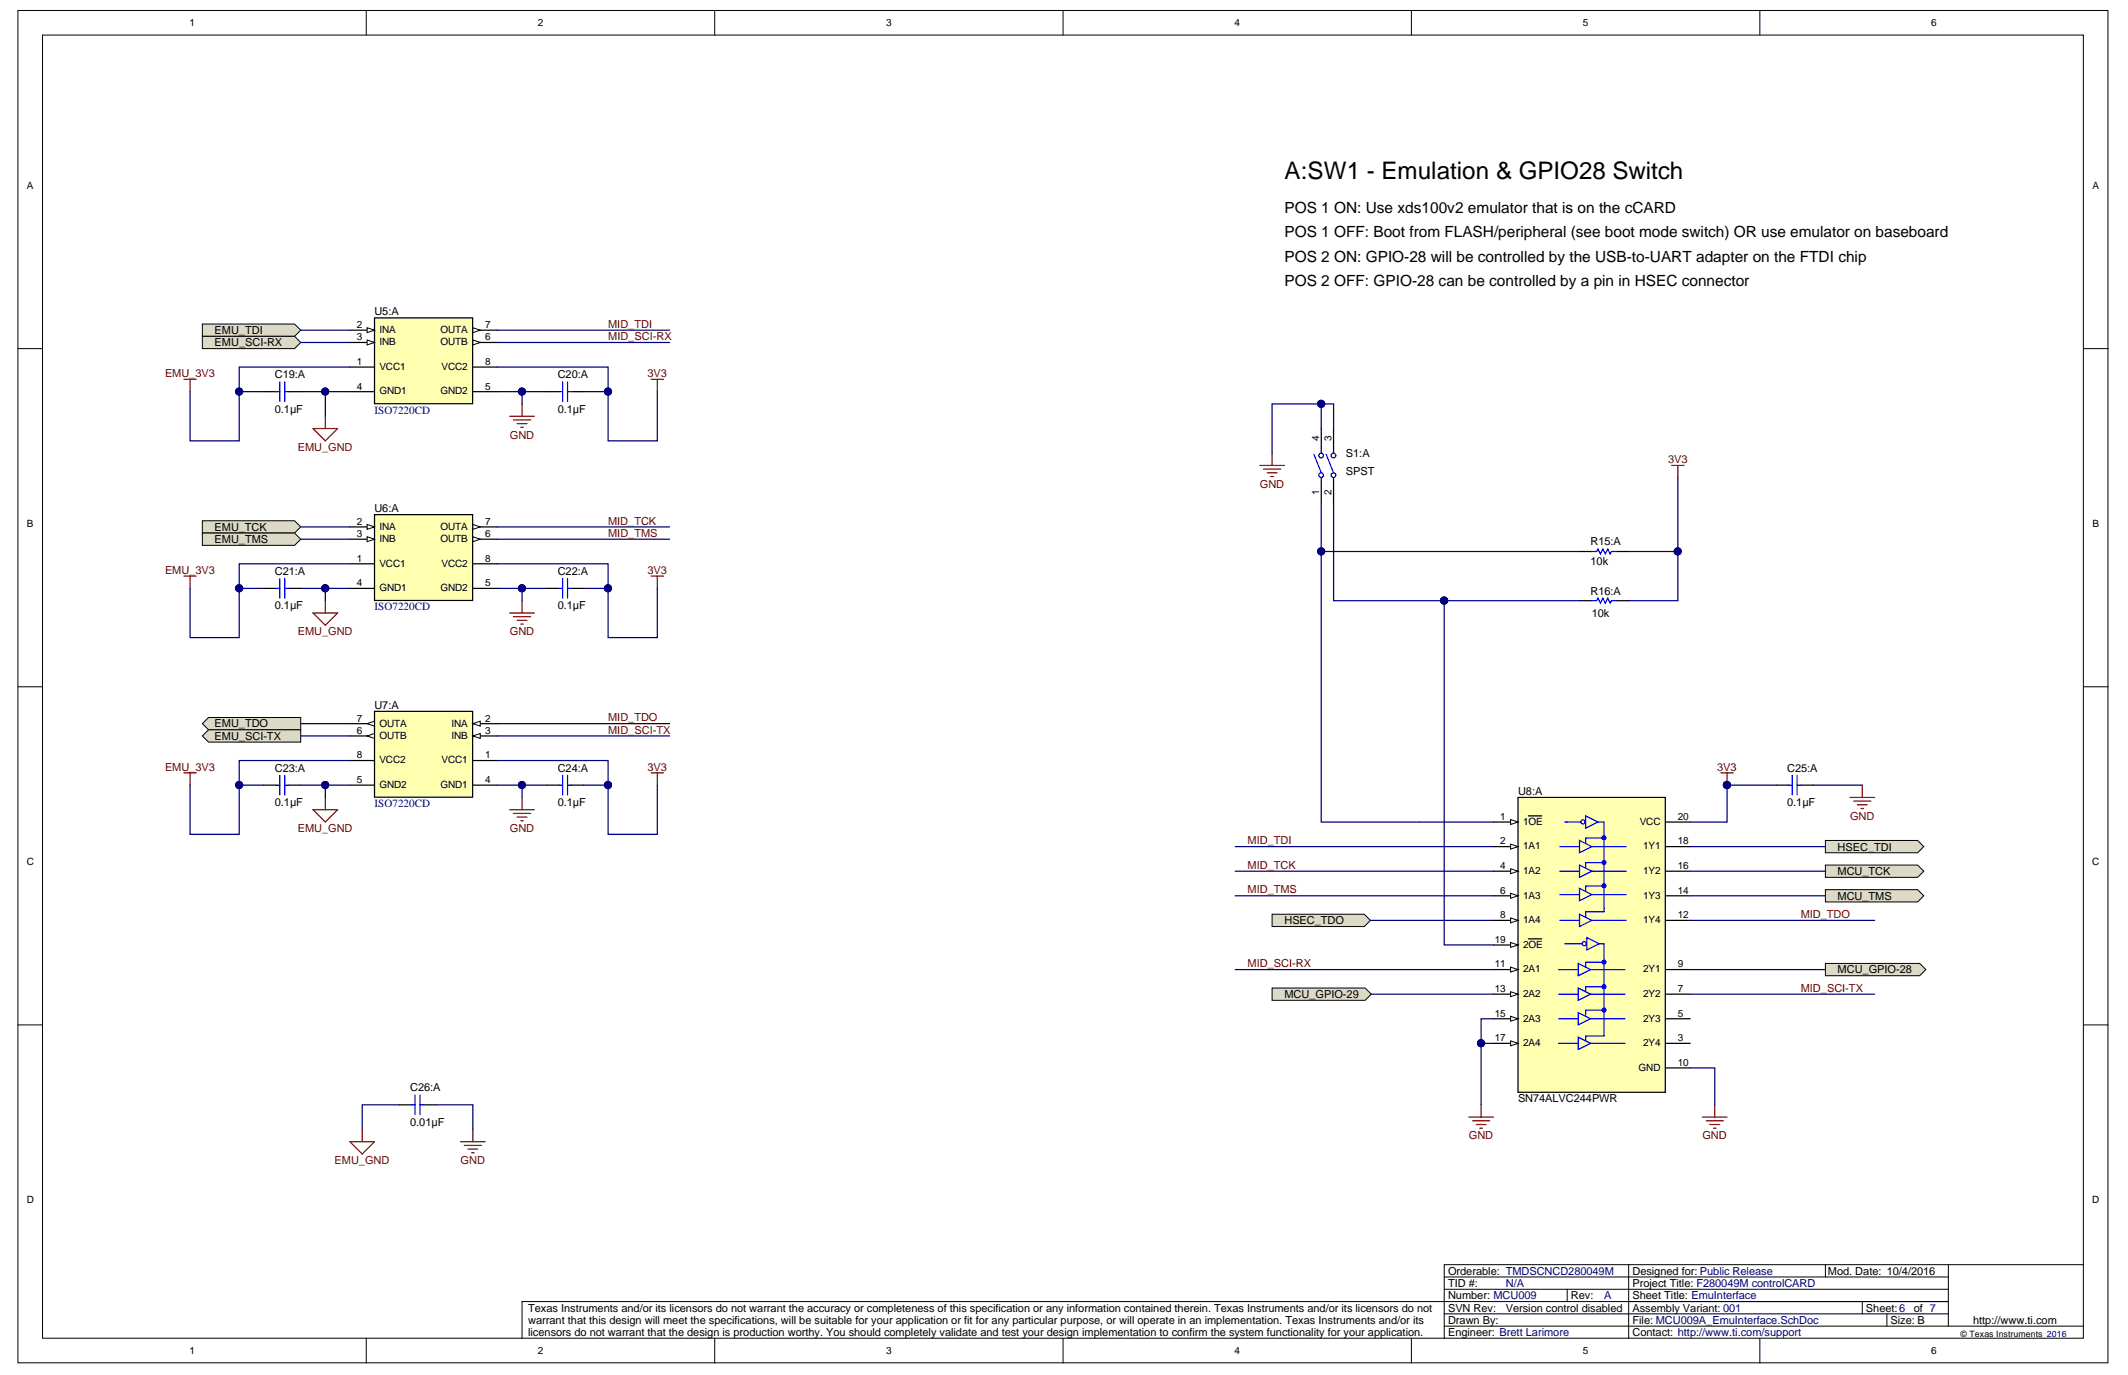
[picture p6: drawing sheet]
<svg xmlns="http://www.w3.org/2000/svg" width="432mm" height="279mm" viewBox="0 0 432 279" stroke-linecap="round" stroke-linejoin="round" font-family="sans-serif">
<g fill="#fff" stroke="#000" stroke-width=".2">
<path d="M3.6 2.1h424.1v274.5h-424.1z"/>
<path d="M8.6 7.1h414.1v264.5h-414.1z"/>
</g>
<g fill="none" stroke="#000" stroke-width=".2">
<path d="M74.3 2.1v5M145 2.1v5M215.7 2.1v5M286.4 2.1v5M357.1 2.1v5M3.6 70.8h5M422.8 70.8h5M3.6 139.4h5M422.8 139.4h5M3.6 208h5M422.8 208h5M293.1 259.2h102.2"/>
<path d="M330.5 256.7h-37.4v14.9M370.4 256.7v2.5M395.3 256.7v12.4M422.8 256.7h-92.3v14.9M74.3 271.6v5M145 271.6v5M215.7 271.6v5M286.4 271.6v5M293.1 269.1h129.7M293.1 266.6h102.2M293.1 261.6h102.2M318 261.6v2.5"/>
<path d="M357.1 271.6v5M377.9 264.1v2.5M382.9 266.6v2.5M395.3 264.1h-289.4v7.5"/>
</g>
<path d="M76 64.5h19.9v17.4h-19.9z" fill="#ffffb0" stroke="#000" stroke-width=".25"/>
<path d="M71 74.5h5M71 67h5" fill="none" stroke="#000" stroke-width=".25"/>
<path d="M74.5 66.5l1.5 .5-1.5 .5z" fill="#fff"/>
<path d="M74.5 66.5l1.5 .5-1.5 .5z" fill="none" stroke="#000" stroke-width=".2"/>
<path d="M71 69.5h5" fill="none" stroke="#000" stroke-width=".25"/>
<path d="M74.5 69l1.5 .5-1.5 .5z" fill="#fff"/>
<path d="M74.5 69l1.5 .5-1.5 .5z" fill="none" stroke="#000" stroke-width=".2"/>
<path d="M71 79.5h5M96 79.5h4.9M96 69.5h4.9" fill="none" stroke="#000" stroke-width=".25"/>
<path d="M96 69l1.4 .5-1.4 .5z" fill="#fff"/>
<path d="M96 69l1.4 .5-1.4 .5z" fill="none" stroke="#000" stroke-width=".2"/>
<path d="M96 67h4.9" fill="none" stroke="#000" stroke-width=".25"/>
<path d="M96 66.5l1.4 .5-1.4 .5z" fill="#fff"/>
<path d="M96 66.5l1.4 .5-1.4 .5z" fill="none" stroke="#000" stroke-width=".2"/>
<path d="M96 74.5h4.9" fill="none" stroke="#000" stroke-width=".25"/>
<path d="M76 104.4h19.9v17.5h-19.9z" fill="#ffffb0" stroke="#000" stroke-width=".25"/>
<path d="M71 114.4h5M71 106.9h5" fill="none" stroke="#000" stroke-width=".25"/>
<path d="M74.5 106.4l1.5 .5-1.5 .5z" fill="#fff"/>
<path d="M74.5 106.4l1.5 .5-1.5 .5z" fill="none" stroke="#000" stroke-width=".2"/>
<path d="M71 109.4h5" fill="none" stroke="#000" stroke-width=".25"/>
<path d="M74.5 108.9l1.5 .5-1.5 .5z" fill="#fff"/>
<path d="M74.5 108.9l1.5 .5-1.5 .5z" fill="none" stroke="#000" stroke-width=".2"/>
<path d="M71 119.4h5M96 119.4h4.9M96 109.4h4.9" fill="none" stroke="#000" stroke-width=".25"/>
<path d="M96 108.9l1.4 .5-1.4 .5z" fill="#fff"/>
<path d="M96 108.9l1.4 .5-1.4 .5z" fill="none" stroke="#000" stroke-width=".2"/>
<path d="M96 106.9h4.9" fill="none" stroke="#000" stroke-width=".25"/>
<path d="M96 106.4l1.4 .5-1.4 .5z" fill="#fff"/>
<path d="M96 106.4l1.4 .5-1.4 .5z" fill="none" stroke="#000" stroke-width=".2"/>
<path d="M96 114.4h4.9" fill="none" stroke="#000" stroke-width=".25"/>
<path d="M76 144.4h19.9v17.4h-19.9z" fill="#ffffb0" stroke="#000" stroke-width=".25"/>
<path d="M96 154.3h4.9M96 146.9h4.9" fill="none" stroke="#000" stroke-width=".25"/>
<path d="M96 146.9l1.4-.5v1z" fill="#fff"/>
<path d="M96 146.9l1.4-.5v1z" fill="none" stroke="#000" stroke-width=".2"/>
<path d="M96 149.4h4.9" fill="none" stroke="#000" stroke-width=".25"/>
<path d="M96 149.4l1.4-.5v1z" fill="#fff"/>
<path d="M96 149.4l1.4-.5v1z" fill="none" stroke="#000" stroke-width=".2"/>
<path d="M71 159.3h5M71 149.4h5M96 159.3h4.9" fill="none" stroke="#000" stroke-width=".25"/>
<path d="M74.5 149.4l1.5-.5v1z" fill="#fff"/>
<path d="M74.5 149.4l1.5-.5v1z" fill="none" stroke="#000" stroke-width=".2"/>
<path d="M71 146.9h5" fill="none" stroke="#000" stroke-width=".25"/>
<path d="M74.5 146.9l1.5-.5v1z" fill="#fff"/>
<path d="M74.5 146.9l1.5-.5v1z" fill="none" stroke="#000" stroke-width=".2"/>
<path d="M71 154.3h5M81 224.2h2.5M86 224.2h2.5" fill="none" stroke="#000" stroke-width=".25"/>
<path d="M83.5 224.2h.7M84.2 222.2v4M85.2 222.2v4M85.2 224.2h.8" fill="none" stroke="#00f" stroke-width=".25"/>
<g fill="none" stroke="#800000" stroke-width=".25">
<path d="M37.3 77h2.5M38.6 77v2.5M132.1 77h2.5M133.4 77v2.5M63.5 87h5l-2.5 2.5zM66 84.5v2.5M103.4 84.5h5M104.2 85.2h3.5M104.9 86h2M105.7 86.7h.5M105.9 82v2.5M37.3 116.9h2.5"/>
<path d="M38.6 116.9v2.5M132.1 116.9h2.5M133.4 116.9v2.5M63.5 124.4h5l-2.5 2.5zM66 121.9v2.5M103.4 124.4h5M104.2 125.2h3.5M104.9 125.9h2M105.7 126.6h.5M105.9 121.9v2.5M37.3 156.8h2.5M38.6 156.8v2.5"/>
<path d="M132.1 156.8h2.5M133.4 156.8v2.5M63.5 164.3h5l-2.5 2.5zM66 161.8v2.5M103.4 164.3h5M104.2 165.1h3.5M104.9 165.8h2M105.7 166.6h.5M105.9 161.8v2.5M71 231.7h5l-2.5 2.5zM73.5 229.2v2.5M93.5 231.7h4.9"/>
<path d="M94.2 232.5h3.5M95 233.2h1.9M95.7 234h.5M96 229.2v2.5"/>
</g>
<g fill="none" stroke="#000080" stroke-width=".25">
<path d="M71 79.5h-5v5M71 74.5h-22.5v15h-9.9v-10M100.9 79.5h5v2.5M100.9 74.5h22.5v15h10v-10M71 119.4h-5v2.5M71 114.4h-22.5v15h-9.9v-10M100.9 119.4h5v2.5M100.9 114.4h22.5v15h10v-10M71 154.3h-22.5v15h-9.9v-10M71 159.3h-5v2.5M100.9 159.3h5v2.5M100.9 154.3h22.5v15h10v-10"/>
<path d="M81 224.2h-7.5v5M88.5 224.2h7.5v5"/>
</g>
<g fill="#000080" stroke="#000080" stroke-width=".2">
<circle cx="66" cy="79.5" r=".72"/>
<circle cx="66" cy="119.4" r=".72"/>
<circle cx="48.5" cy="79.5" r=".72"/>
<circle cx="48.5" cy="119.4" r=".72"/>
<circle cx="48.5" cy="159.3" r=".72"/>
<circle cx="66" cy="159.3" r=".72"/>
<circle cx="105.9" cy="79.5" r=".72"/>
<circle cx="105.9" cy="119.4" r=".72"/>
<circle cx="105.9" cy="159.3" r=".72"/>
<circle cx="123.4" cy="79.5" r=".72"/>
<circle cx="123.4" cy="119.4" r=".72"/>
<circle cx="123.4" cy="159.3" r=".72"/>
</g>
<g fill="#dcd9c7" stroke="#000" stroke-width=".2">
<path d="M41.1 65.8h18.7l1.2 1.2-1.2 1.3h-18.7z" fill-rule="evenodd"/>
<path d="M41.1 68.3h18.7l1.2 1.2-1.2 1.3h-18.7z" fill-rule="evenodd"/>
<path d="M41.1 105.7h18.7l1.2 1.2-1.2 1.3h-18.7z" fill-rule="evenodd"/>
<path d="M41.1 108.2h18.7l1.2 1.2-1.2 1.3h-18.7z" fill-rule="evenodd"/>
<path d="M42.3 145.6h18.7v2.5h-18.7l-1.2-1.2z" fill-rule="evenodd"/>
<path d="M42.3 148.1h18.7v2.5h-18.7l-1.2-1.2z" fill-rule="evenodd"/>
</g>
<path d="M100.9 67h35M100.9 69.5h35M100.9 106.9h35M100.9 109.4h35M100.9 146.9h35M100.9 149.4h35" fill="none" stroke="#000080" stroke-width=".25"/>
<path d="M308 161.8h29.9v59.9h-29.9z" fill="#ffffb0" stroke="#000" stroke-width=".25"/>
<path d="M303 166.8h5" fill="none" stroke="#000" stroke-width=".25"/>
<path d="M306.5 166.3l1.5 .5-1.5 .5z" fill="#fff"/>
<path d="M306.5 166.3l1.5 .5-1.5 .5z" fill="none" stroke="#000" stroke-width=".2"/>
<path d="M303 171.8h5M310.1 165.6h1.5M311.7 165.6h1.1" fill="none" stroke="#000" stroke-width=".25"/>
<path d="M306.5 171.3l1.5 .5-1.5 .5z" fill="#fff"/>
<path d="M306.5 171.3l1.5 .5-1.5 .5z" fill="none" stroke="#000" stroke-width=".2"/>
<path d="M303 176.8h5M338 211.7h5" fill="none" stroke="#000" stroke-width=".25"/>
<path d="M306.5 176.3l1.5 .5-1.5 .5z" fill="#fff"/>
<path d="M306.5 176.3l1.5 .5-1.5 .5z" fill="none" stroke="#000" stroke-width=".2"/>
<path d="M303 181.8h5M338 206.8h5" fill="none" stroke="#000" stroke-width=".25"/>
<path d="M306.5 181.3l1.5 .5-1.5 .5z" fill="#fff"/>
<path d="M306.5 181.3l1.5 .5-1.5 .5z" fill="none" stroke="#000" stroke-width=".2"/>
<path d="M303 186.8h5M338 201.8h5" fill="none" stroke="#000" stroke-width=".25"/>
<path d="M306.5 186.3l1.5 .5-1.5 .5z" fill="#fff"/>
<path d="M306.5 186.3l1.5 .5-1.5 .5z" fill="none" stroke="#000" stroke-width=".2"/>
<path d="M303 196.8h5M338 196.8h5M338 216.7h5" fill="none" stroke="#000" stroke-width=".25"/>
<path d="M306.5 196.3l1.5 .5-1.5 .5z" fill="#fff"/>
<path d="M306.5 196.3l1.5 .5-1.5 .5z" fill="none" stroke="#000" stroke-width=".2"/>
<path d="M338 186.8h5M303 201.8h5" fill="none" stroke="#000" stroke-width=".25"/>
<path d="M306.5 201.3l1.5 .5-1.5 .5z" fill="#fff"/>
<path d="M306.5 201.3l1.5 .5-1.5 .5z" fill="none" stroke="#000" stroke-width=".2"/>
<path d="M338 181.8h5M303 206.8h5" fill="none" stroke="#000" stroke-width=".25"/>
<path d="M306.5 206.3l1.5 .5-1.5 .5z" fill="#fff"/>
<path d="M306.5 206.3l1.5 .5-1.5 .5z" fill="none" stroke="#000" stroke-width=".2"/>
<path d="M338 176.8h5M303 211.7h5" fill="none" stroke="#000" stroke-width=".25"/>
<path d="M306.5 211.2l1.5 .5-1.5 .5z" fill="#fff"/>
<path d="M306.5 211.2l1.5 .5-1.5 .5z" fill="none" stroke="#000" stroke-width=".2"/>
<path d="M338 171.8h5M303 191.8h5" fill="none" stroke="#000" stroke-width=".25"/>
<path d="M306.5 191.3l1.5 .5-1.5 .5z" fill="#fff"/>
<path d="M306.5 191.3l1.5 .5-1.5 .5z" fill="none" stroke="#000" stroke-width=".2"/>
<path d="M338 166.8h5M310.1 190.5h1.5M311.7 190.5h1.1" fill="none" stroke="#000" stroke-width=".25"/>
<g fill="none" stroke="#00f" stroke-width=".25">
<path d="M316.5 171.8h4M316.5 176.8h4M317.5 166.8h3.2M320.5 170.6l2.5 1.2-2.5 1.3zM320.5 175.6l2.5 1.2-2.5 1.3zM321.7 165.6l2.5 1.2-2.5 1.3zM323 171.8h7M323 176.8h7M324.2 166.8h1.3v18.2h-3.8v1M325.5 170.1h-3.8v1M325.5 175.1h-3.8v1M325.5 179.8h-3.8v1"/>
<path d="M316.3 196.8h3.9M316.5 181.5h4M316.5 186.8h4M317.5 191.5h3.5M320.2 195.5l2.5 1.3-2.5 1.2zM320.5 180.3l2.5 1.2-2.5 1.3zM320.5 185.5l2.5 1.3-2.5 1.2zM322 190.3l2.5 1.2-2.5 1.3zM322.7 196.8h7M323 181.5h7M323 186.8h7M324.5 191.5h1v18.7h-3.8v1"/>
<path d="M325.5 195.3h-3.8v1M316.3 201.8h3.9M316.3 206.8h3.9M316.3 211.7h3.9M320.2 200.5l2.5 1.3-2.5 1.2zM320.2 205.5l2.5 1.3-2.5 1.2zM320.2 210.5l2.5 1.2-2.5 1.3zM322.7 201.8h7M322.7 206.8h7M322.7 211.7h7M325.5 200.3h-3.8v1M325.5 205h-3.8v1"/>
<circle cx="321.2" cy="166.8" r=".42"/>
<circle cx="321.5" cy="191.5" r=".42"/>
</g>
<g fill="none" stroke="#00f" stroke-width=".75">
<circle cx="325.5" cy="175" r=".12"/>
<circle cx="325.5" cy="179.8" r=".12"/>
<circle cx="325.5" cy="170" r=".12"/>
<circle cx="325.5" cy="195.2" r=".12"/>
<circle cx="325.5" cy="205" r=".12"/>
<circle cx="325.5" cy="200.2" r=".12"/>
</g>
<path d="M349.2 156.8h2.5M350.4 156.8v2.5M345.4 226.7h5M346.2 227.5h3.5M346.9 228.2h2M347.7 229h.5M347.9 224.2v2.5" fill="none" stroke="#800000" stroke-width=".25"/>
<circle cx="350.4" cy="159.3" r=".72" fill="#000080" stroke="#000080" stroke-width=".2"/>
<path d="M350.4 159.3v7.5h-7.4M343 216.7h4.9v7.5" fill="none" stroke="#000080" stroke-width=".25"/>
<g fill="#dcd9c7" stroke="#000" stroke-width=".2">
<path d="M258.1 185.5h18.7l1.3 1.3-1.3 1.2h-18.7z" fill-rule="evenodd"/>
<path d="M370.4 180.5h18.7l1.3 1.3-1.3 1.2h-18.7z" fill-rule="evenodd"/>
<path d="M370.4 175.6h18.7l1.3 1.2-1.3 1.3h-18.7z" fill-rule="evenodd"/>
<path d="M370.4 170.6h18.7l1.3 1.2-1.3 1.3h-18.7z" fill-rule="evenodd"/>
</g>
<g fill="none" stroke="#000080" stroke-width=".25">
<path d="M48.5 79.5h5M61 79.5h5M105.9 79.5h5M118.4 79.5h5M48.5 119.4h5M61 119.4h5M105.9 119.4h5M118.4 119.4h5M48.5 159.3h5M61 159.3h5M105.9 159.3h5M118.4 159.3h5"/>
<path d="M350.4 159.3h10M367.9 159.3h10M288.1 166.8h14.9M343 171.8h27.4M343 176.8h27.4M303 211.7h-2.5v12.5M303 206.8h-2.5v4.9"/>
</g>
<path d="M377.9 159.3v2.5M375.4 161.8h5M376.1 162.6h3.5M376.9 163.3h2M377.6 164.1h.5M298 226.7h5M298.8 227.5h3.5M299.5 228.2h2M300.3 229h.5M300.5 224.2v2.5" fill="none" stroke="#800000" stroke-width=".25"/>
<g fill="#000080" stroke="#000080" stroke-width=".2">
<circle cx="300.5" cy="211.7" r=".72"/>
<circle cx="350.4" cy="159.3" r=".72"/>
<circle cx="123.4" cy="79.5" r=".72"/>
<circle cx="105.9" cy="79.5" r=".72"/>
<circle cx="66" cy="79.5" r=".72"/>
<circle cx="48.5" cy="79.5" r=".72"/>
<circle cx="48.5" cy="119.4" r=".72"/>
<circle cx="66" cy="119.4" r=".72"/>
<circle cx="105.9" cy="119.4" r=".72"/>
<circle cx="123.4" cy="119.4" r=".72"/>
<circle cx="123.4" cy="159.3" r=".72"/>
<circle cx="105.9" cy="159.3" r=".72"/>
<circle cx="66" cy="159.3" r=".72"/>
<circle cx="48.5" cy="159.3" r=".72"/>
</g>
<g fill="#dcd9c7" stroke="#000" stroke-width=".2">
<path d="M370.4 195.5h19.1l1.3 1.3-1.3 1.2h-19.1z" fill-rule="evenodd"/>
<path d="M258.1 200.5h18.9l1.3 1.3-1.3 1.2h-18.9z" fill-rule="evenodd"/>
</g>
<g fill="none" stroke="#000080" stroke-width=".25">
<path d="M61 67h10M61 69.5h10M268.1 87v-5h-10v10M268.1 82h2.5v5M340.5 97v14.9h-10M61 106.9h10M61 109.4h10M268.1 101.9v64.9h20M268.1 111.9h52.4M270.6 101.9v20h22.5M340.5 111.9v10h-10M293.1 121.9v69.9h9.9"/>
<path d="M293.1 121.9h27.4M61 146.9h10M61 149.4h10M250.6 171.8h52.4M250.6 176.8h52.4M250.6 196.8h52.4M250.6 181.8h52.4M278.1 186.8h24.9M343 196.8h27.4M343 181.8h27.4M343 186.8h37.4M278.3 201.8h24.7"/>
<path d="M343 201.8h37.4"/>
</g>
<g fill="#000080" stroke="#000080" stroke-width=".2">
<circle cx="293" cy="121.9" r=".72"/>
<circle cx="268.1" cy="111.9" r=".72"/>
<circle cx="268.1" cy="82" r=".72"/>
<circle cx="340.4" cy="111.9" r=".72"/>
</g>
<g fill="none" stroke="#000" stroke-width=".25">
<path d="M53.5 79.5h2.5M58.5 79.5h2.5M110.9 79.5h2.5M115.9 79.5h2.5M268.1 87v5M268.1 97v4.9M270.6 87v5M270.6 97v4.9M53.5 119.4h2.5M58.5 119.4h2.5M110.9 119.4h2.5M115.9 119.4h2.5"/>
<path d="M320.5 111.9h2.5M328 111.9h2.5M320.5 121.9h2.5M328 121.9h2.5M53.5 159.3h2.5M58.5 159.3h2.5M110.9 159.3h2.5M115.9 159.3h2.5M360.4 159.3h2.5M365.4 159.3h2.5"/>
</g>
<g fill="none" stroke="#00f" stroke-width=".25">
<path d="M56 79.5h.8M56.8 77.5v4M57.8 79.5h.7M57.8 77.5v4M113.4 79.5h.8M114.2 77.5v4M115.2 77.5v4M115.2 79.5h.7M266.6 92.2l1.5 3.8M269.1 92.2l1.5 3.8M56 119.4h.8M56.8 117.4v4"/>
<path d="M57.8 119.4h.7M57.8 117.4v4M113.4 119.4h.8M114.2 117.4v4M115.2 117.4v4M115.2 119.4h.7M323 111.9h1l.2-.5 .5 1 .5-1 .5 1 .5-1 .5 1 .3-.5h1M323 121.9h1l.2-.5 .5 1 .5-1 .5 1 .5-1 .5 1 .3-.5h1M56 159.3h.8M56.8 157.3v4M57.8 159.3h.7M57.8 157.3v4"/>
<path d="M113.4 159.3h.8M114.2 157.3v4M115.2 157.3v4M115.2 159.3h.7M362.9 159.3h.8M363.7 157.3v4M364.7 159.3h.7M364.7 157.3v4"/>
<circle cx="268.1" cy="92.4" r=".47"/>
<circle cx="268.1" cy="96.4" r=".47"/>
<circle cx="270.6" cy="92.4" r=".47"/>
<circle cx="270.6" cy="96.4" r=".47"/>
</g>
<path d="M255.6 94.5h5M256.4 95.2h3.5M257.1 96h2M257.9 96.7h.5M258.1 92v2.5M339.2 94.5h2.5M340.5 94.5v2.5" fill="none" stroke="#800000" stroke-width=".25"/>
<text font-size="4.9" x="260.6" y="36.3">A:SW1 - Emulation &amp; GPIO28 Switch</text>
<g font-size="3.1">
<text x="260.6" y="43.1">POS 1 ON: Use xds100v2 emulator that is on the cCARD</text>
<text x="260.6" y="48.1">POS 1 OFF: Boot from FLASH/peripheral (see boot mode switch) OR use emulator on baseboard</text>
<text x="260.6" y="53.1">POS 2 ON: GPIO-28 will be controlled by the USB-to-UART adapter on the FTDI chip</text>
<text x="260.6" y="58.1">POS 2 OFF: GPIO-28 can be controlled by a pin in HSEC connector</text>
</g>
<g font-size="2.2">
<text x="76" y="64">U5:A</text>
<text x="43.5" y="67.8">EMU_TDI</text>
<text x="43.5" y="70.3">EMU_SCI-RX</text>
<text x="55.8" y="76.8">C19:A</text>
<text x="113.2" y="76.8">C20:A</text>
<text x="55.8" y="83.8">0.1µF</text>
<text x="113.2" y="83.8">0.1µF</text>
<text x="273.1" y="92.7">S1:A</text>
<text x="273.1" y="96.5">SPST</text>
<text x="43.5" y="107.7">EMU_TCK</text>
<text x="76" y="104">U6:A</text>
<text x="43.5" y="110.2">EMU_TMS</text>
<text x="322.7" y="110.7">R15:A</text>
<text x="55.8" y="116.7">C21:A</text>
<text x="113.2" y="116.7">C22:A</text>
<text x="322.7" y="114.7">10k</text>
<text x="55.8" y="123.7">0.1µF</text>
<text x="113.2" y="123.7">0.1µF</text>
<text x="322.7" y="120.7">R16:A</text>
<text x="323" y="125.2">10k</text>
<text x="76" y="143.9">U7:A</text>
<text x="43.5" y="147.6">EMU_TDO</text>
<text x="43.5" y="150.1">EMU_SCI-TX</text>
<text x="55.8" y="156.6">C23:A</text>
<text x="113.2" y="156.6">C24:A</text>
<text x="308" y="161.4">U8:A</text>
<text x="362.6" y="156.6">C25:A</text>
<text x="55.8" y="163.6">0.1µF</text>
<text x="113.2" y="163.6">0.1µF</text>
<text x="362.6" y="163.6">0.1µF</text>
<text x="372.9" y="172.6">HSEC_TDI</text>
<text x="372.9" y="177.6">MCU_TCK</text>
<text x="372.9" y="182.6">MCU_TMS</text>
<text x="260.6" y="187.6">HSEC_TDO</text>
<text x="372.9" y="197.6">MCU_GPIO-28</text>
<text x="260.6" y="202.5">MCU_GPIO-29</text>
<text x="83.2" y="221.5">C26:A</text>
<text x="308" y="223.7">SN74ALVC244PWR</text>
<text x="83.2" y="228.5">0.01µF</text>
<text x="293.8" y="263.7">Number: MCU009</text>
<text x="293.8" y="261.2">TID #:</text>
<text x="293.8" y="258.7">Orderable: TMDSCNCD280049M</text>
<text x="318.8" y="263.7">Rev:</text>
<text x="331.2" y="263.7">Sheet Title: EmuInterface</text>
<text x="331.2" y="261.2">Project Title: F280049M controlCARD</text>
<text x="331.2" y="258.7">Designed for: Public Release</text>
<text x="370.9" y="258.7">Mod. Date: 10/4/2016</text>
<text x="107.2" y="266.2">Texas Instruments and/or its licensors do not warrant the accuracy or completeness of this specification or any information contained therein. Texas Instruments and/or its licensors do not</text>
<text x="107.2" y="268.7">warrant that this design will meet the specifications, will be suitable for your application or fit for any particular purpose, or will operate in an implementation. Texas Instruments and/or its</text>
<text x="293.8" y="268.7">Drawn By:</text>
<text x="293.8" y="266.2">SVN Rev:</text>
<text x="305.5" y="266.2">Version control disabled</text>
<text x="331.2" y="268.7">File: MCU009A_EmuInterface.SchDoc</text>
<text x="331.2" y="266.2">Assembly Variant: 001</text>
<text x="378.6" y="266.2">Sheet:6</text>
<text x="383.6" y="268.7">Size: B</text>
<text x="388.4" y="266.2">of 7</text>
<text x="400.4" y="268.7">http://www.ti.com</text>
<text x="107.2" y="271.2">licensors do not warrant that the design is production worthy. You should completely validate and test your design implementation to confirm the system functionality for your application.</text>
<text x="293.8" y="271.2">Engineer: Brett Larimore</text>
<text x="331.2" y="271.2">Contact: http://www.ti.com/support</text>
</g>
<g font-size="2.2" fill="#800000">
<text x="123.4" y="66.5">MID_TDI</text>
<text x="123.4" y="69">MID_SCI-RX</text>
<text x="33.5" y="76.5">EMU_3V3</text>
<text x="131.4" y="76.5">3V3</text>
<text x="103.5" y="89">GND</text>
<text x="60.4" y="91.5">EMU_GND</text>
<text x="338.5" y="94">3V3</text>
<text x="255.6" y="99">GND</text>
<text x="123.4" y="106.5">MID_TCK</text>
<text x="123.4" y="109">MID_TMS</text>
<text x="33.5" y="116.5">EMU_3V3</text>
<text x="131.4" y="116.5">3V3</text>
<text x="60.4" y="128.9">EMU_GND</text>
<text x="103.5" y="128.9">GND</text>
<text x="123.4" y="146.4">MID_TDO</text>
<text x="123.4" y="148.9">MID_SCI-TX</text>
<text x="33.5" y="156.4">EMU_3V3</text>
<text x="131.4" y="156.4">3V3</text>
<text x="348.4" y="156.4">3V3</text>
<text x="375.4" y="166.3">GND</text>
<text x="60.4" y="168.8">EMU_GND</text>
<text x="103.5" y="168.8">GND</text>
<text x="253.2" y="171.3">MID_TDI</text>
<text x="253.2" y="176.3">MID_TCK</text>
<text x="253.2" y="181.3">MID_TMS</text>
<text x="365.4" y="186.3">MID_TDO</text>
<text x="253.2" y="196.3">MID_SCI-RX</text>
<text x="365.4" y="201.3">MID_SCI-TX</text>
<text x="298" y="231.3">GND</text>
<text x="345.4" y="231.3">GND</text>
<text x="67.9" y="236.2">EMU_GND</text>
<text x="93.5" y="236.2">GND</text>
</g>
<g font-size="2.2" fill="#000080">
<text x="76" y="84">ISO7220CD</text>
<text x="76" y="123.9">ISO7220CD</text>
<text x="76" y="163.9">ISO7220CD</text>
<text x="305.5" y="261.2">N/A</text>
<text x="325.5" y="263.7">A</text>
</g>
<g font-size="2">
<text x="38.4" y="5.3">1</text>
<text x="109.1" y="5.3">2</text>
<text x="179.8" y="5.3">3</text>
<text x="250.5" y="5.3">4</text>
<text x="321.2" y="5.3">5</text>
<text x="391.9" y="5.3">6</text>
<text x="5.5" y="38.3">A</text>
<text x="424.6" y="38.3">A</text>
<text x="72.4" y="66.6">2</text>
<text x="72.4" y="69.1">3</text>
<text x="77" y="67.6">INA</text>
<text x="77" y="70.1">INB</text>
<text x="89.4" y="70.1">OUTB</text>
<text x="89.4" y="67.6">OUTA</text>
<text x="98.5" y="69.1">6</text>
<text x="98.5" y="66.6">7</text>
<text x="72.4" y="74.1">1</text>
<text x="77" y="75.1">VCC1</text>
<text x="89.6" y="75.1">VCC2</text>
<text x="98.5" y="74.1">8</text>
<text x="72.4" y="79.1">4</text>
<text x="77" y="80">GND1</text>
<text x="89.4" y="80">GND2</text>
<text x="98.5" y="79.1">5</text>
<text x="267.7" y="89.5" transform="rotate(-90 267.7 89.5)">4</text>
<text x="270.2" y="89.5" transform="rotate(-90 270.2 89.5)">3</text>
<text x="267.7" y="100.6" transform="rotate(-90 267.7 100.6)">1</text>
<text x="270.2" y="100.6" transform="rotate(-90 270.2 100.6)">2</text>
<text x="5.5" y="106.9">B</text>
<text x="72.4" y="106.5">2</text>
<text x="77" y="107.5">INA</text>
<text x="89.4" y="107.5">OUTA</text>
<text x="98.5" y="106.5">7</text>
<text x="424.6" y="106.9">B</text>
<text x="72.4" y="109">3</text>
<text x="77" y="110">INB</text>
<text x="89.4" y="110">OUTB</text>
<text x="98.5" y="109">6</text>
<text x="72.4" y="114">1</text>
<text x="72.4" y="119">4</text>
<text x="77" y="115">VCC1</text>
<text x="77" y="120">GND1</text>
<text x="89.4" y="120">GND2</text>
<text x="89.6" y="115">VCC2</text>
<text x="98.5" y="119">5</text>
<text x="98.5" y="114">8</text>
<text x="72.4" y="148.9">6</text>
<text x="72.4" y="146.4">7</text>
<text x="77" y="149.9">OUTB</text>
<text x="77" y="147.4">OUTA</text>
<text x="91.6" y="147.4">INA</text>
<text x="91.6" y="149.9">INB</text>
<text x="98.5" y="146.4">2</text>
<text x="98.5" y="148.9">3</text>
<text x="72.4" y="153.9">8</text>
<text x="77" y="154.9">VCC2</text>
<text x="89.6" y="154.9">VCC1</text>
<text x="98.5" y="153.9">1</text>
<text x="72.4" y="158.9">5</text>
<text x="77" y="159.9">GND2</text>
<text x="89.4" y="159.9">GND1</text>
<text x="98.5" y="158.9">4</text>
<text x="304.4" y="166.4">1</text>
<text x="309" y="167.4">1OE</text>
<text x="332.7" y="167.4">VCC</text>
<text x="340.5" y="166.4">20</text>
<text x="304.4" y="171.4">2</text>
<text x="309" y="172.4">1A1</text>
<text x="333.4" y="172.4">1Y1</text>
<text x="340.5" y="171.4">18</text>
<text x="5.4" y="175.5">C</text>
<text x="304.4" y="176.4">4</text>
<text x="309" y="177.4">1A2</text>
<text x="333.4" y="177.4">1Y2</text>
<text x="340.5" y="176.4">16</text>
<text x="424.5" y="175.5">C</text>
<text x="304.4" y="181.4">6</text>
<text x="309" y="182.4">1A3</text>
<text x="333.4" y="182.4">1Y3</text>
<text x="340.5" y="181.4">14</text>
<text x="303.3" y="191.3">19</text>
<text x="304.4" y="186.3">8</text>
<text x="309" y="187.4">1A4</text>
<text x="333.4" y="187.4">1Y4</text>
<text x="340.5" y="186.3">12</text>
<text x="303.3" y="196.3">11</text>
<text x="309" y="197.3">2A1</text>
<text x="309" y="192.4">2OE</text>
<text x="333.4" y="197.3">2Y1</text>
<text x="340.5" y="196.3">9</text>
<text x="303.3" y="201.3">13</text>
<text x="309" y="202.3">2A2</text>
<text x="333.4" y="202.3">2Y2</text>
<text x="340.5" y="201.3">7</text>
<text x="303.3" y="206.3">15</text>
<text x="309" y="207.3">2A3</text>
<text x="333.4" y="207.3">2Y3</text>
<text x="340.5" y="206.3">5</text>
<text x="303.3" y="211.3">17</text>
<text x="309" y="212.3">2A4</text>
<text x="333.4" y="212.3">2Y4</text>
<text x="340.5" y="211.3">3</text>
<text x="332.5" y="217.3">GND</text>
<text x="340.5" y="216.3">10</text>
<text x="5.4" y="244.1">D</text>
<text x="424.5" y="244.1">D</text>
<text x="38.4" y="274.8">1</text>
<text x="109.1" y="274.8">2</text>
<text x="179.8" y="274.8">3</text>
<text x="250.5" y="274.8">4</text>
<text x="321.2" y="274.8">5</text>
<text x="391.9" y="274.8">6</text>
</g>
<text font-size="1.8" x="397.8" y="271.3">© Texas Instruments 2016</text>
</svg>
